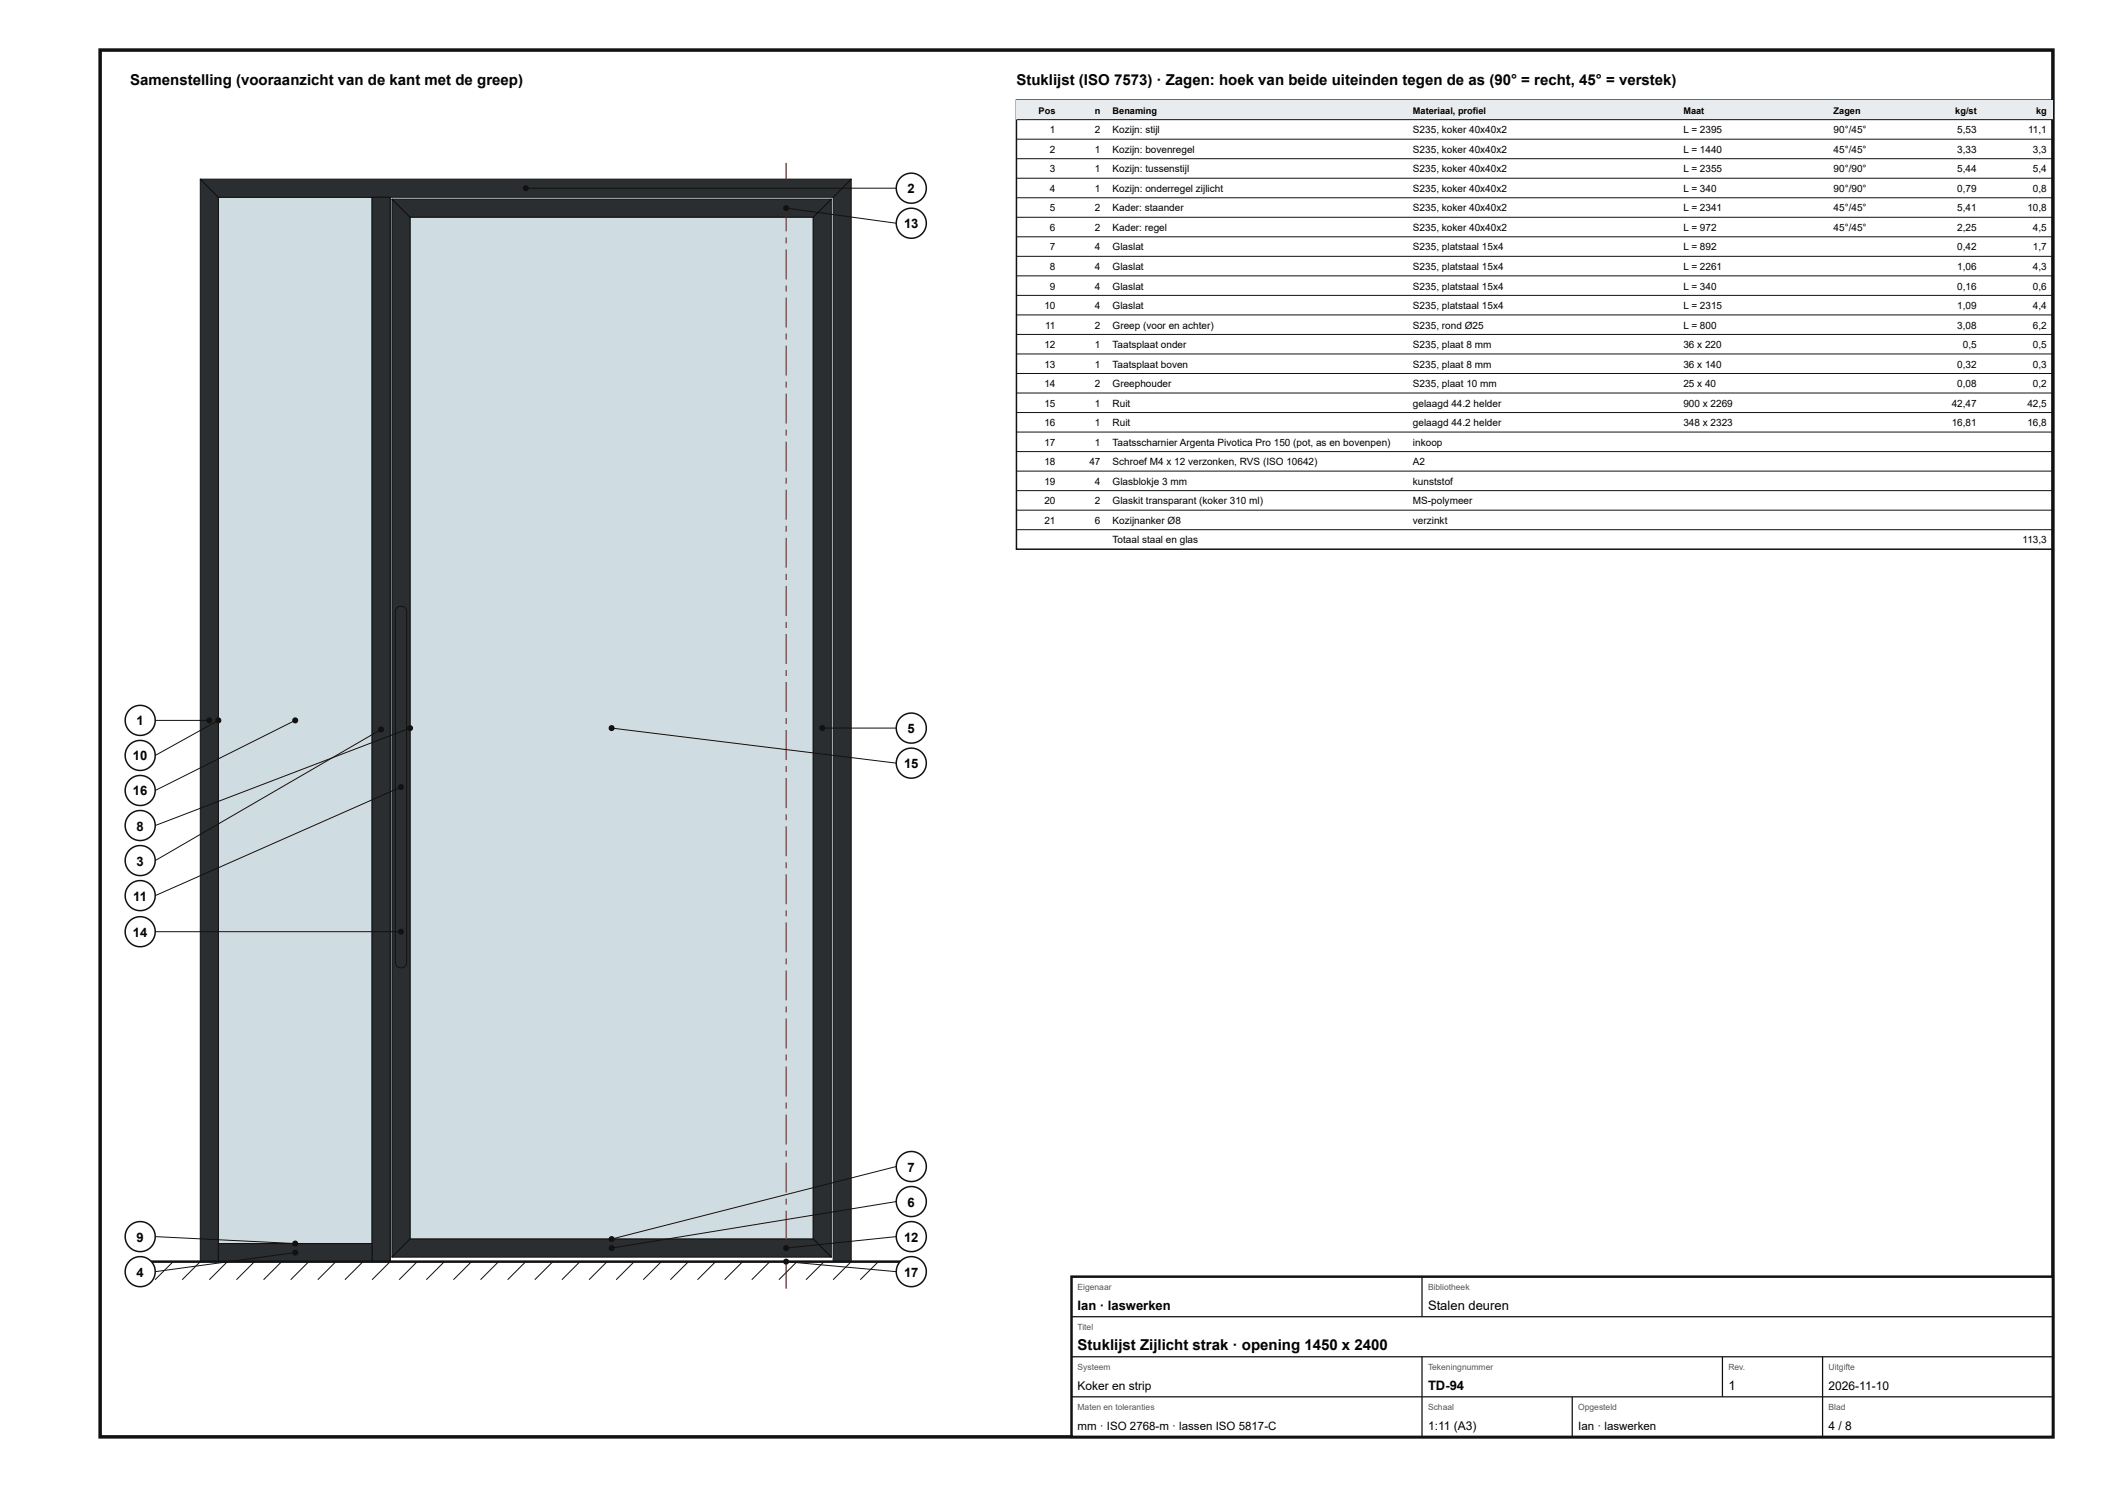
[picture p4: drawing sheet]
<svg xmlns="http://www.w3.org/2000/svg" width="420mm" height="297mm" viewBox="0 0 420 297" stroke-linecap="round" stroke-linejoin="round" font-family="sans-serif">
<path d="M20 10h390v277h-390z" fill="none" stroke="#111" stroke-width=".7" stroke-linecap="butt"/>
<path d="M81.9 43.4h80.5v204.1h-80.5z" fill="#cfdde3"/>
<path d="M81.9 43.4h80.5v204.1h-80.5z" fill="none" stroke="#111" stroke-width=".2"/>
<path d="M43.6 39.4h30.7v209h-30.7z" fill="#cfdde3"/>
<path d="M43.6 39.4h30.7v209h-30.7z" fill="none" stroke="#111" stroke-width=".2"/>
<path d="M40 35.8l3.6 3.6v212.6h-3.6z" fill="#2b2e31"/>
<path d="M40 35.8l3.6 3.6v212.6h-3.6z" fill="none" stroke="#111" stroke-width=".2"/>
<path d="M170 35.8v216.2h-3.6v-212.6z" fill="#2b2e31"/>
<path d="M170 35.8v216.2h-3.6v-212.6z" fill="none" stroke="#111" stroke-width=".2"/>
<path d="M40 35.8h130l-3.6 3.6h-122.8z" fill="#2b2e31"/>
<path d="M40 35.8h130l-3.6 3.6h-122.8z" fill="none" stroke="#111" stroke-width=".2"/>
<path d="M74.3 39.4h3.6v212.6h-3.6z" fill="#2b2e31"/>
<path d="M74.3 39.4h3.6v212.6h-3.6z" fill="none" stroke="#111" stroke-width=".2"/>
<path d="M43.6 248.4h30.7v3.6h-30.7z" fill="#2b2e31"/>
<path d="M43.6 248.4h30.7v3.6h-30.7z" fill="none" stroke="#111" stroke-width=".2"/>
<path d="M78.3 39.8l3.6 3.6v204.1l-3.6 3.6z" fill="#2b2e31"/>
<path d="M78.3 39.8l3.6 3.6v204.1l-3.6 3.6z" fill="none" stroke="#111" stroke-width=".2"/>
<path d="M166 39.8v211.3l-3.6-3.6v-204.1z" fill="#2b2e31"/>
<path d="M166 39.8v211.3l-3.6-3.6v-204.1z" fill="none" stroke="#111" stroke-width=".2"/>
<path d="M81.9 247.5h80.5l3.6 3.6h-87.7z" fill="#2b2e31"/>
<path d="M81.9 247.5h80.5l3.6 3.6h-87.7z" fill="none" stroke="#111" stroke-width=".2"/>
<path d="M78.3 39.8h87.7l-3.6 3.6h-80.5z" fill="#2b2e31"/>
<path d="M78.3 39.8h87.7l-3.6 3.6h-80.5z" fill="none" stroke="#111" stroke-width=".2"/>
<path d="M156.9 251.4h.2v6h-.2zM156.9 249h.2v1.2h-.2zM156.9 241.8h.2v6h-.2zM156.9 239.4h.2v1.2h-.2zM156.9 232.2h.2v6h-.2zM156.9 229.8h.2v1.2h-.2zM156.9 222.6h.2v6h-.2zM156.9 220.2h.2v1.2h-.2zM156.9 213h.2v6h-.2zM156.9 210.6h.2v1.2h-.2zM156.9 203.4h.2v6h-.2zM156.9 201h.2v1.2h-.2zM156.9 193.8h.2v6h-.2zM156.9 191.4h.2v1.2h-.2zM156.9 184.2h.2v6h-.2zM156.9 181.8h.2v1.2h-.2zM156.9 174.6h.2v6h-.2zM156.9 172.2h.2v1.2h-.2zM156.9 165h.2v6h-.2zM156.9 162.6h.2v1.2h-.2zM156.9 155.4h.2v6h-.2zM156.9 153h.2v1.2h-.2zM156.9 145.8h.2v6h-.2zM156.9 143.4h.2v1.2h-.2zM156.9 136.2h.2v6h-.2zM156.9 133.8h.2v1.2h-.2zM156.9 126.6h.2v6h-.2zM156.9 124.2h.2v1.2h-.2zM156.9 117h.2v6h-.2zM156.9 114.6h.2v1.2h-.2zM156.9 107.4h.2v6h-.2zM156.9 105h.2v1.2h-.2zM156.9 97.8h.2v6h-.2zM156.9 95.4h.2v1.2h-.2zM156.9 88.2h.2v6h-.2zM156.9 85.8h.2v1.2h-.2zM156.9 78.6h.2v6h-.2zM156.9 76.2h.2v1.2h-.2zM156.9 69h.2v6h-.2zM156.9 66.6h.2v1.2h-.2zM156.9 59.4h.2v6h-.2zM156.9 57h.2v1.2h-.2zM156.9 49.8h.2v6h-.2zM156.9 47.4h.2v1.2h-.2zM156.9 40.2h.2v6h-.2zM156.9 37.8h.2v1.2h-.2zM156.9 32.5h.2v4.1h-.2z" fill="#b00"/>
<path d="M79.3 121.4a1.14 1.14 0 0 1 1.2-.2 1.14 1.14 0 0 1 .7 1v70a1.13 1.13 0 0 1-1.1 1.1 1.13 1.13 0 0 1-1.2-1.1v-70z" fill="#2b2e31"/>
<g fill="none" stroke="#111" stroke-width=".2">
<path d="M79.3 121.4a1.14 1.14 0 0 1 1.2-.2 1.14 1.14 0 0 1 .7 1v70a1.13 1.13 0 0 1-1.1 1.1 1.13 1.13 0 0 1-1.2-1.1v-70zM29.2 252l-3.6 3.6M34.6 252l-3.6 3.6M40 252l-3.6 3.6M45.4 252l-3.6 3.6M50.8 252l-3.6 3.6M56.2 252l-3.6 3.6M61.7 252l-3.6 3.6M67.1 252l-3.6 3.6M72.5 252l-3.6 3.6M77.9 252l-3.6 3.6M83.3 252l-3.6 3.6"/>
<path d="M88.7 252l-3.6 3.6M94.2 252l-3.6 3.6M99.6 252l-3.6 3.6M105 252l-3.6 3.6M110.4 252l-3.6 3.6M115.8 252l-3.6 3.6M121.2 252l-3.6 3.6M126.7 252l-3.6 3.6M132.1 252l-3.6 3.6M137.5 252l-3.6 3.6M142.9 252l-3.6 3.6M148.3 252l-3.6 3.6"/>
<path d="M153.7 252l-3.6 3.6M159.2 252l-3.6 3.6M164.6 252l-3.6 3.6M170 252l-3.6 3.6M175.4 252l-3.6 3.6"/>
</g>
<path d="M29.2 252h151.6" fill="none" stroke="#111" stroke-width=".5"/>
<circle cx="41.8" cy="143.9" r=".6" fill="#111"/>
<path d="M31 143.9h10.8" fill="none" stroke="#111" stroke-width=".2"/>
<circle cx="28" cy="143.9" r="3" fill="#fff"/>
<circle cx="28" cy="143.9" r="3" fill="none" stroke="#111" stroke-width=".3"/>
<circle cx="43.6" cy="143.9" r=".6" fill="#111"/>
<path d="M43.6 143.9l-12.6 7" fill="none" stroke="#111" stroke-width=".2"/>
<circle cx="28" cy="150.9" r="3" fill="#fff"/>
<circle cx="28" cy="150.9" r="3" fill="none" stroke="#111" stroke-width=".3"/>
<circle cx="59" cy="143.9" r=".6" fill="#111"/>
<path d="M59 143.9l-28 14" fill="none" stroke="#111" stroke-width=".2"/>
<circle cx="28" cy="157.9" r="3" fill="#fff"/>
<circle cx="28" cy="157.9" r="3" fill="none" stroke="#111" stroke-width=".3"/>
<circle cx="81.9" cy="145.4" r=".6" fill="#111"/>
<path d="M81.9 145.4l-50.9 19.5" fill="none" stroke="#111" stroke-width=".2"/>
<circle cx="28" cy="164.9" r="3" fill="#fff"/>
<circle cx="28" cy="164.9" r="3" fill="none" stroke="#111" stroke-width=".3"/>
<circle cx="76.1" cy="145.7" r=".6" fill="#111"/>
<path d="M76.1 145.7l-45.1 26.2" fill="none" stroke="#111" stroke-width=".2"/>
<circle cx="28" cy="171.9" r="3" fill="#fff"/>
<circle cx="28" cy="171.9" r="3" fill="none" stroke="#111" stroke-width=".3"/>
<circle cx="80.1" cy="157.2" r=".6" fill="#111"/>
<path d="M80.1 157.2l-49.1 21.7" fill="none" stroke="#111" stroke-width=".2"/>
<circle cx="28" cy="178.9" r="3" fill="#fff"/>
<circle cx="28" cy="178.9" r="3" fill="none" stroke="#111" stroke-width=".3"/>
<circle cx="80.1" cy="186.1" r=".6" fill="#111"/>
<path d="M31 186.1h49.1" fill="none" stroke="#111" stroke-width=".2"/>
<circle cx="28" cy="186.1" r="3" fill="#fff"/>
<circle cx="28" cy="186.1" r="3" fill="none" stroke="#111" stroke-width=".3"/>
<circle cx="59" cy="248.4" r=".6" fill="#111"/>
<path d="M31 247l28 1.4" fill="none" stroke="#111" stroke-width=".2"/>
<circle cx="28" cy="247" r="3" fill="#fff"/>
<circle cx="28" cy="247" r="3" fill="none" stroke="#111" stroke-width=".3"/>
<circle cx="59" cy="250.2" r=".6" fill="#111"/>
<path d="M59 250.2l-28 3.8" fill="none" stroke="#111" stroke-width=".2"/>
<circle cx="28" cy="254" r="3" fill="#fff"/>
<circle cx="28" cy="254" r="3" fill="none" stroke="#111" stroke-width=".3"/>
<circle cx="105" cy="37.6" r=".6" fill="#111"/>
<path d="M105 37.6h74" fill="none" stroke="#111" stroke-width=".2"/>
<circle cx="182" cy="37.6" r="3" fill="#fff"/>
<circle cx="182" cy="37.6" r="3" fill="none" stroke="#111" stroke-width=".3"/>
<circle cx="157" cy="41.6" r=".6" fill="#111"/>
<path d="M157 41.6l22 3" fill="none" stroke="#111" stroke-width=".2"/>
<circle cx="182" cy="44.6" r="3" fill="#fff"/>
<circle cx="182" cy="44.6" r="3" fill="none" stroke="#111" stroke-width=".3"/>
<circle cx="164.2" cy="145.4" r=".6" fill="#111"/>
<path d="M164.2 145.4h14.8" fill="none" stroke="#111" stroke-width=".2"/>
<circle cx="182" cy="145.4" r="3" fill="#fff"/>
<circle cx="182" cy="145.4" r="3" fill="none" stroke="#111" stroke-width=".3"/>
<circle cx="122.1" cy="145.4" r=".6" fill="#111"/>
<path d="M122.2 145.4l56.8 7" fill="none" stroke="#111" stroke-width=".2"/>
<circle cx="182" cy="152.4" r="3" fill="#fff"/>
<circle cx="182" cy="152.4" r="3" fill="none" stroke="#111" stroke-width=".3"/>
<circle cx="122.1" cy="247.5" r=".6" fill="#111"/>
<path d="M179 233l-56.8 14.5" fill="none" stroke="#111" stroke-width=".2"/>
<circle cx="182" cy="233" r="3" fill="#fff"/>
<circle cx="182" cy="233" r="3" fill="none" stroke="#111" stroke-width=".3"/>
<circle cx="122.1" cy="249.3" r=".6" fill="#111"/>
<path d="M179 240l-56.8 9.3" fill="none" stroke="#111" stroke-width=".2"/>
<circle cx="182" cy="240" r="3" fill="#fff"/>
<circle cx="182" cy="240" r="3" fill="none" stroke="#111" stroke-width=".3"/>
<circle cx="157" cy="249.3" r=".6" fill="#111"/>
<path d="M179 247l-22 2.3" fill="none" stroke="#111" stroke-width=".2"/>
<circle cx="182" cy="247" r="3" fill="#fff"/>
<circle cx="182" cy="247" r="3" fill="none" stroke="#111" stroke-width=".3"/>
<circle cx="157" cy="252" r=".6" fill="#111"/>
<path d="M157 252l22 2" fill="none" stroke="#111" stroke-width=".2"/>
<circle cx="182" cy="254" r="3" fill="#fff"/>
<g fill="none" stroke="#111" stroke-width=".3">
<path d="M203 20h207v89.7h-207z"/>
<circle cx="182" cy="254" r="3"/>
</g>
<path d="M203 20h207v3.9h-207z" fill="#e9ecee"/>
<g fill="none" stroke="#111" stroke-width=".2">
<path d="M203 23.9h207M203 27.8h207M203 31.7h207M203 35.6h207M203 39.5h207M203 43.4h207M203 47.3h207M203 51.2h207M203 55.1h207M203 59h207M203 62.9h207M203 66.8h207"/>
<path d="M203 70.7h207M203 74.6h207M203 78.5h207M203 82.4h207M203 86.3h207M203 90.2h207M203 94.1h207M203 98h207M203 101.9h207M203 105.8h207"/>
</g>
<path d="M214 255h196v32h-196z" fill="#fff"/>
<path d="M214 255h196v32h-196z" fill="none" stroke="#111" stroke-width=".5"/>
<path d="M284 255v8M214 263h196M214 271h196M214 279h196M284 271v16M314 279v8M344 271v8M364 271v16" fill="none" stroke="#111" stroke-width=".25"/>
<g font-size="3">
<text x="26" y="17">Samenstelling (vooraanzicht van de kant met de greep)</text>
<text x="203" y="17">Stuklijst (ISO 7573) · Zagen: hoek van beide uiteinden tegen de as (90° = recht, 45° = verstek)</text>
<text x="215.2" y="269.6">Stuklijst Zijlicht strak · opening 1450 x 2400</text>
</g>
<g font-size="2.6">
<text x="181.3" y="38.6">2</text>
<text x="180.5" y="45.6">13</text>
<text x="27.3" y="144.9">1</text>
<text x="181.3" y="146.4">5</text>
<text x="26.5" y="151.9">10</text>
<text x="180.5" y="153.4">15</text>
<text x="26.5" y="158.9">16</text>
<text x="27.3" y="165.9">8</text>
<text x="27.3" y="172.9">3</text>
<text x="26.6" y="179.9">11</text>
<text x="26.5" y="187.1">14</text>
<text x="181.3" y="234">7</text>
<text x="181.3" y="241">6</text>
<text x="27.3" y="248">9</text>
<text x="180.5" y="248">12</text>
<text x="27.3" y="255">4</text>
<text x="180.5" y="255">17</text>
<text x="215.2" y="261.6">Ian · laswerken</text>
<text x="285.2" y="261.6">Stalen deuren</text>
<text x="285.2" y="277.6">TD-94</text>
<text x="345.2" y="277.6">1</text>
</g>
<g font-size="2.4">
<text x="215.2" y="277.6">Koker en strip</text>
<text x="365.2" y="277.6">2026-11-10</text>
<text x="285.2" y="285.6">1:11 (A3)</text>
<text x="365.2" y="285.6">4 / 8</text>
</g>
<g font-size="2.3">
<text x="215.2" y="285.6">mm · ISO 2768-m · lassen ISO 5817-C</text>
<text x="315.2" y="285.6">Ian · laswerken</text>
</g>
<g font-size="2">
<text x="209.7" y="26.6">1</text>
<text x="218.7" y="26.6">2</text>
<text x="222.2" y="26.6">Kozijn: stijl</text>
<text x="282.2" y="26.6">S235, koker 40x40x2</text>
<text x="336.2" y="26.6">L = 2395</text>
<text x="366.2" y="26.6">90°/45°</text>
<text x="390.9" y="26.6">5,53</text>
<text x="405.1" y="26.6">11,1</text>
<text x="209.7" y="30.5">2</text>
<text x="209.7" y="34.4">3</text>
<text x="218.7" y="30.5">1</text>
<text x="218.7" y="34.4">1</text>
<text x="222.2" y="30.5">Kozijn: bovenregel</text>
<text x="222.2" y="34.4">Kozijn: tussenstijl</text>
<text x="282.2" y="30.5">S235, koker 40x40x2</text>
<text x="282.2" y="34.4">S235, koker 40x40x2</text>
<text x="336.2" y="30.5">L = 1440</text>
<text x="336.2" y="34.4">L = 2355</text>
<text x="366.2" y="30.5">45°/45°</text>
<text x="366.2" y="34.4">90°/90°</text>
<text x="390.9" y="30.5">3,33</text>
<text x="390.9" y="34.4">5,44</text>
<text x="406" y="30.5">3,3</text>
<text x="406" y="34.4">5,4</text>
<text x="209.7" y="38.3">4</text>
<text x="218.7" y="38.3">1</text>
<text x="222.2" y="38.3">Kozijn: onderregel zijlicht</text>
<text x="282.2" y="38.3">S235, koker 40x40x2</text>
<text x="336.2" y="38.3">L = 340</text>
<text x="366.2" y="38.3">90°/90°</text>
<text x="390.9" y="38.3">0,79</text>
<text x="406" y="38.3">0,8</text>
<text x="209.7" y="42.2">5</text>
<text x="209.7" y="46.1">6</text>
<text x="218.7" y="42.2">2</text>
<text x="218.7" y="46.1">2</text>
<text x="222.2" y="42.2">Kader: staander</text>
<text x="222.2" y="46.1">Kader: regel</text>
<text x="282.2" y="42.2">S235, koker 40x40x2</text>
<text x="282.2" y="46.1">S235, koker 40x40x2</text>
<text x="336.2" y="42.2">L = 2341</text>
<text x="336.2" y="46.1">L = 972</text>
<text x="366.2" y="42.2">45°/45°</text>
<text x="366.2" y="46.1">45°/45°</text>
<text x="390.9" y="42.2">5,41</text>
<text x="390.9" y="46.1">2,25</text>
<text x="404.9" y="42.2">10,8</text>
<text x="406" y="46.1">4,5</text>
<text x="209.7" y="50">7</text>
<text x="209.7" y="53.9">8</text>
<text x="218.7" y="50">4</text>
<text x="218.7" y="53.9">4</text>
<text x="222.2" y="50">Glaslat</text>
<text x="222.2" y="53.9">Glaslat</text>
<text x="282.2" y="50">S235, platstaal 15x4</text>
<text x="282.2" y="53.9">S235, platstaal 15x4</text>
<text x="336.2" y="50">L = 892</text>
<text x="336.2" y="53.9">L = 2261</text>
<text x="390.9" y="50">0,42</text>
<text x="390.9" y="53.9">1,06</text>
<text x="406" y="50">1,7</text>
<text x="406" y="53.9">4,3</text>
<text x="209.7" y="57.8">9</text>
<text x="218.7" y="57.8">4</text>
<text x="222.2" y="57.8">Glaslat</text>
<text x="282.2" y="57.8">S235, platstaal 15x4</text>
<text x="336.2" y="57.8">L = 340</text>
<text x="390.9" y="57.8">0,16</text>
<text x="406" y="57.8">0,6</text>
<text x="208.6" y="61.7">10</text>
<text x="208.7" y="65.6">11</text>
<text x="218.7" y="61.7">4</text>
<text x="218.7" y="65.6">2</text>
<text x="222.2" y="61.7">Glaslat</text>
<text x="222.2" y="65.6">Greep (voor en achter)</text>
<text x="282.2" y="61.7">S235, platstaal 15x4</text>
<text x="282.2" y="65.6">S235, rond Ø25</text>
<text x="336.2" y="61.7">L = 2315</text>
<text x="336.2" y="65.6">L = 800</text>
<text x="390.9" y="61.7">1,09</text>
<text x="390.9" y="65.6">3,08</text>
<text x="406" y="61.7">4,4</text>
<text x="406" y="65.6">6,2</text>
<text x="208.6" y="69.5">12</text>
<text x="218.7" y="69.5">1</text>
<text x="222.2" y="69.5">Taatsplaat onder</text>
<text x="282.2" y="69.5">S235, plaat 8 mm</text>
<text x="336.2" y="69.5">36 x 220</text>
<text x="392" y="69.5">0,5</text>
<text x="406" y="69.5">0,5</text>
<text x="208.6" y="73.4">13</text>
<text x="208.6" y="77.3">14</text>
<text x="218.7" y="73.4">1</text>
<text x="218.7" y="77.3">2</text>
<text x="222.2" y="73.4">Taatsplaat boven</text>
<text x="222.2" y="77.3">Greephouder</text>
<text x="282.2" y="73.4">S235, plaat 8 mm</text>
<text x="282.2" y="77.3">S235, plaat 10 mm</text>
<text x="336.2" y="73.4">36 x 140</text>
<text x="336.2" y="77.3">25 x 40</text>
<text x="390.9" y="73.4">0,32</text>
<text x="390.9" y="77.3">0,08</text>
<text x="406" y="73.4">0,3</text>
<text x="406" y="77.3">0,2</text>
<text x="208.6" y="81.2">15</text>
<text x="218.7" y="81.2">1</text>
<text x="222.2" y="81.2">Ruit</text>
<text x="282.2" y="81.2">gelaagd 44.2 helder</text>
<text x="336.2" y="81.2">900 x 2269</text>
<text x="389.8" y="81.2">42,47</text>
<text x="404.9" y="81.2">42,5</text>
<text x="208.6" y="85.1">16</text>
<text x="208.6" y="89">17</text>
<text x="218.7" y="85.1">1</text>
<text x="218.7" y="89">1</text>
<text x="222.2" y="85.1">Ruit</text>
<text x="222.2" y="89">Taatsscharnier Argenta Pivotica Pro 150 (pot, as en bovenpen)</text>
<text x="282.2" y="85.1">gelaagd 44.2 helder</text>
<text x="282.2" y="89">inkoop</text>
<text x="336.2" y="85.1">348 x 2323</text>
<text x="389.8" y="85.1">16,81</text>
<text x="404.9" y="85.1">16,8</text>
<text x="208.6" y="92.9">18</text>
<text x="217.6" y="92.9">47</text>
<text x="222.2" y="92.9">Schroef M4 x 12 verzonken, RVS (ISO 10642)</text>
<text x="282.2" y="92.9">A2</text>
<text x="208.6" y="96.8">19</text>
<text x="208.6" y="100.7">20</text>
<text x="218.7" y="96.8">4</text>
<text x="218.7" y="100.7">2</text>
<text x="222.2" y="96.8">Glasblokje 3 mm</text>
<text x="222.2" y="100.7">Glaskit transparant (koker 310 ml)</text>
<text x="282.2" y="96.8">kunststof</text>
<text x="282.2" y="100.7">MS-polymeer</text>
<text x="208.6" y="104.6">21</text>
<text x="218.7" y="104.6">6</text>
<text x="222.2" y="104.6">Kozijnanker Ø8</text>
<text x="282.2" y="104.6">verzinkt</text>
<text x="222.2" y="108.5">Totaal staal en glas</text>
<text x="403.9" y="108.5">113,3</text>
</g>
<g font-size="1.8">
<text x="207.4" y="22.7">Pos</text>
<text x="218.7" y="22.7">n</text>
<text x="222.2" y="22.7">Benaming</text>
<text x="282.2" y="22.7">Materiaal, profiel</text>
<text x="336.2" y="22.7">Maat</text>
<text x="366.2" y="22.7">Zagen</text>
<text x="390.5" y="22.7">kg/st</text>
<text x="406.6" y="22.7">kg</text>
</g>
<g font-size="1.7" fill="#555">
<text x="215.2" y="257.6">Eigenaar</text>
<text x="285.2" y="257.6">Bibliotheek</text>
<text x="215.2" y="265.6">Titel</text>
<text x="215.2" y="273.6">Systeem</text>
<text x="285.2" y="273.6">Tekeningnummer</text>
<text x="345.2" y="273.6">Rev.</text>
<text x="365.2" y="273.6">Uitgifte</text>
<text x="215.2" y="281.6">Maten en toleranties</text>
<text x="285.2" y="281.6">Schaal</text>
<text x="315.2" y="281.6">Opgesteld</text>
<text x="365.2" y="281.6">Blad</text>
</g>
</svg>
